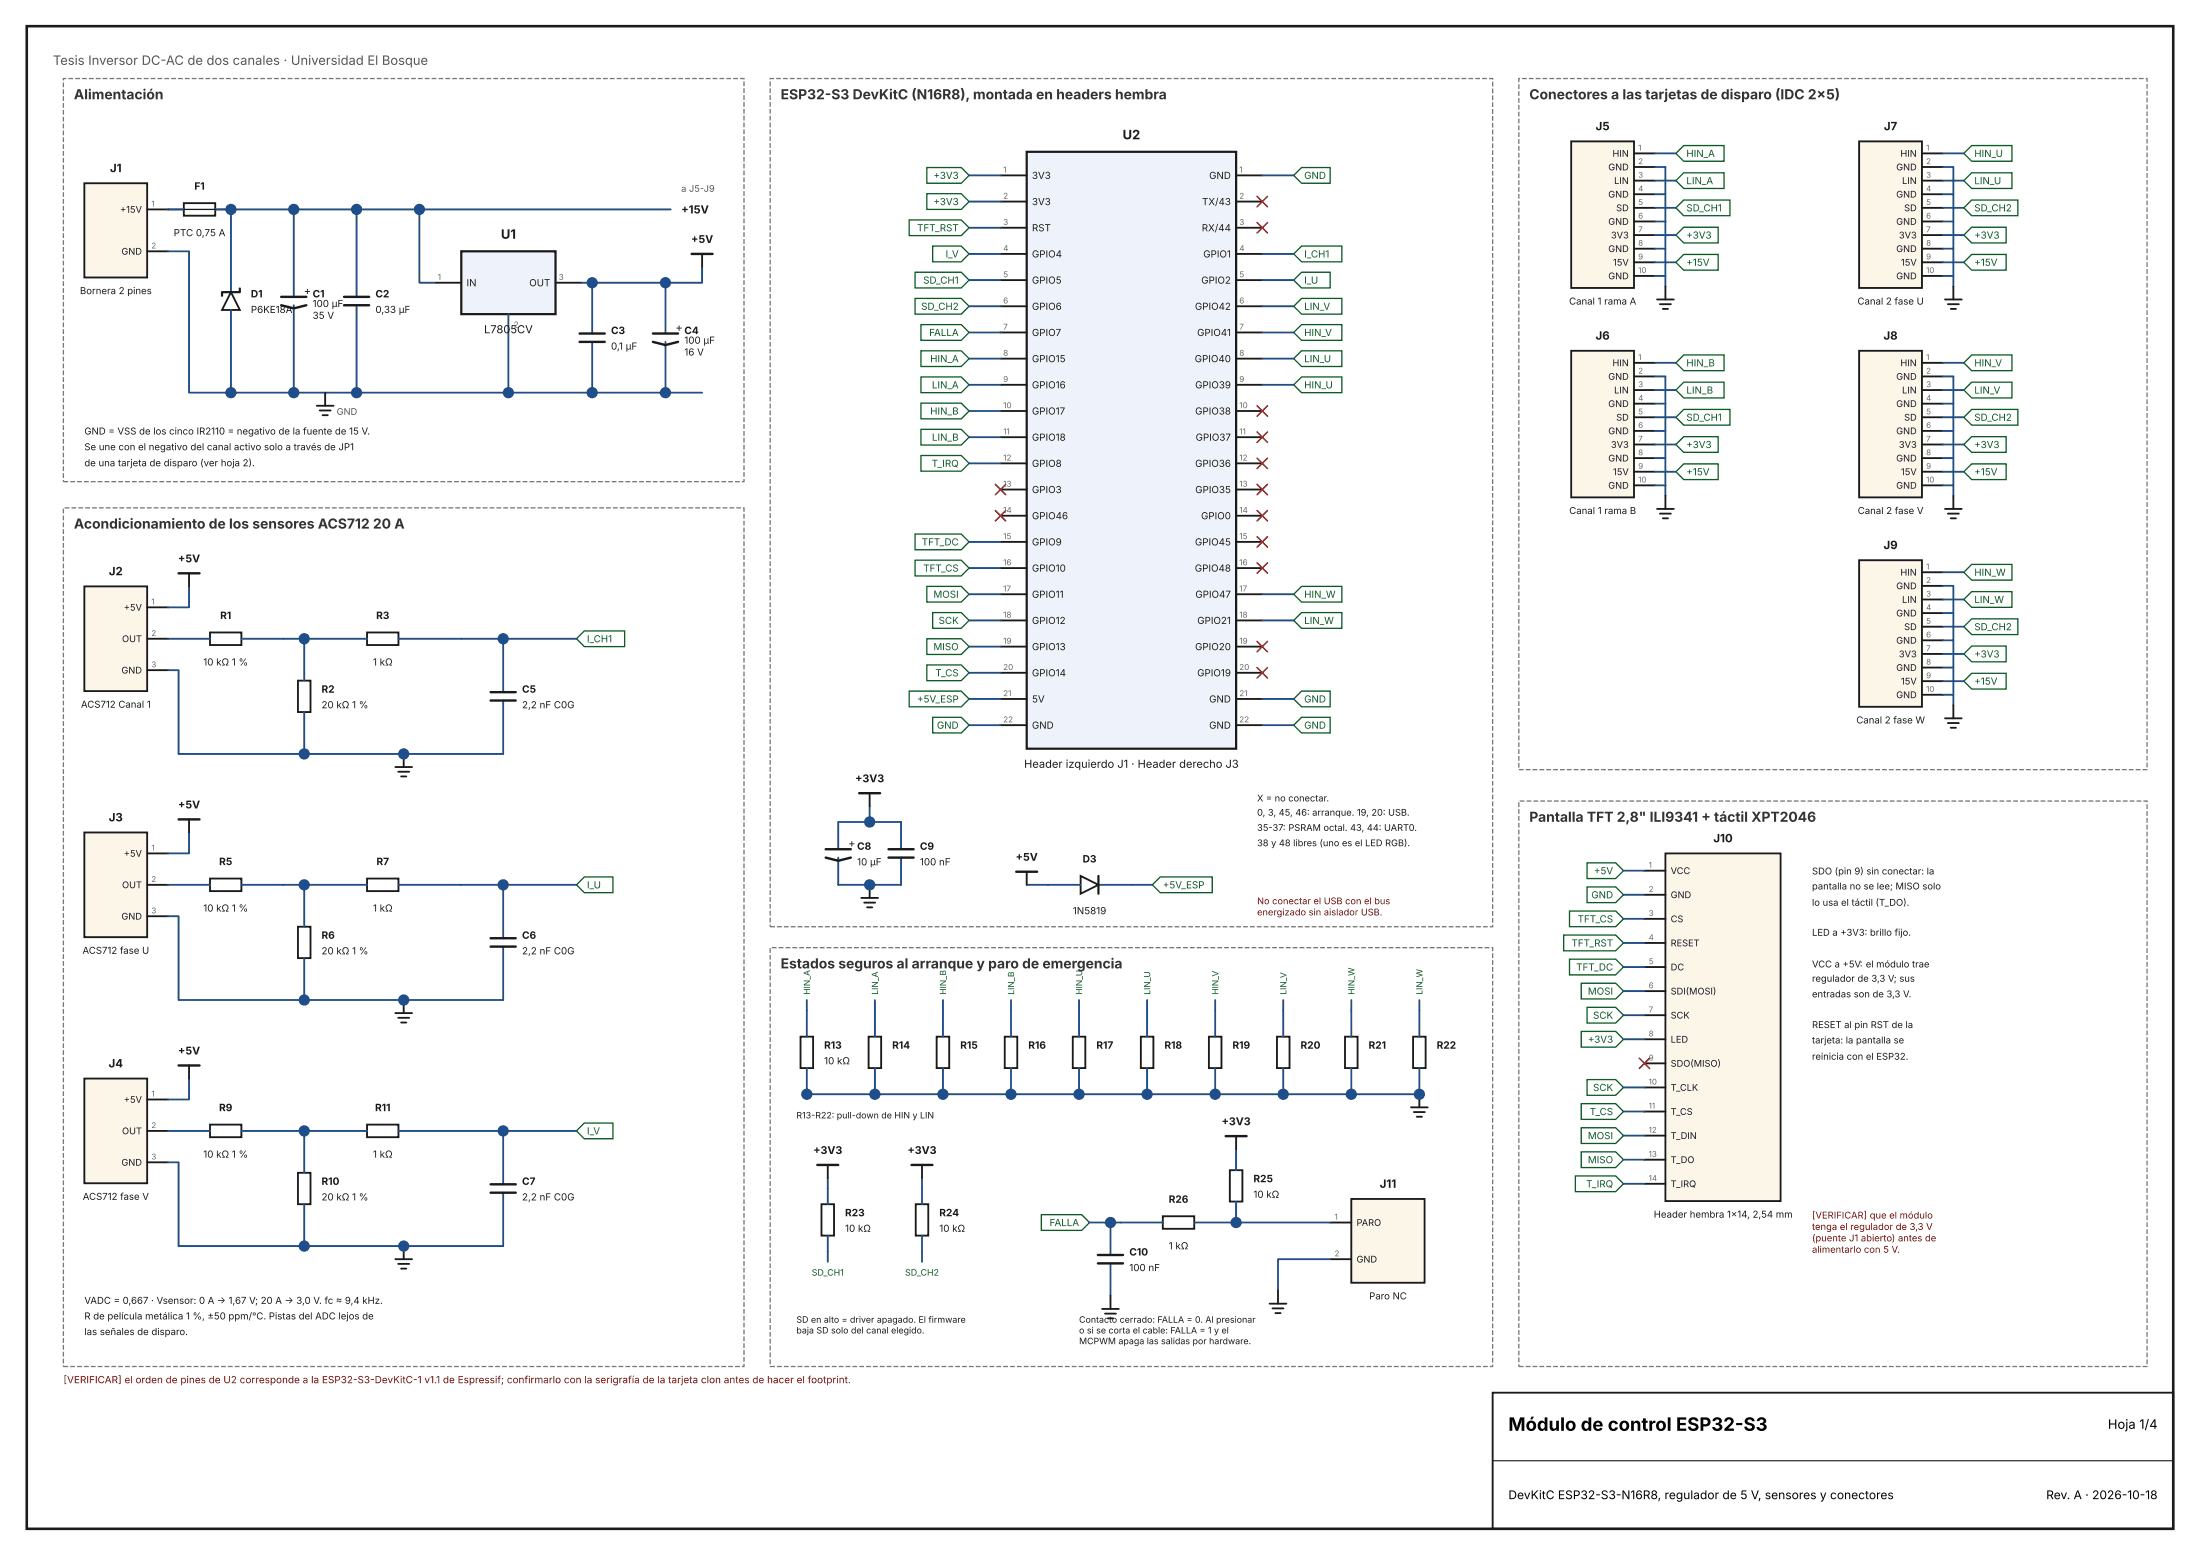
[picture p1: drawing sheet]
<svg xmlns="http://www.w3.org/2000/svg" width="420mm" height="297mm" viewBox="0 0 420 297" stroke-linecap="round" stroke-linejoin="round" font-family="sans-serif">
<path d="M5.1 5h409.9v286.9h-409.9z" fill="none" stroke="#1a1a1a" stroke-width=".49"/>
<path d="M285 265.9h130v26h-130z" fill="none" stroke="#1a1a1a" stroke-width=".35"/>
<path d="M12.1 15h130v77h-130z" fill="none" stroke="#777" stroke-width=".25" stroke-dasharray=".9 .4" stroke-linecap="butt"/>
<path d="M16.1 35h12v18h-12z" fill="#fbf6e8" stroke="#1a1a1a" stroke-width=".35"/>
<path d="M35.1 38.8h6v2.4h-6zM44.1 55.8l1.7 3.4h-3.4z" fill="none" stroke="#1a1a1a" stroke-width=".35"/>
<path d="M88.1 48h18v12h-18z" fill="#eef3fb" stroke="#1a1a1a" stroke-width=".42"/>
<path d="M12.1 97h130v163.9h-130z" fill="none" stroke="#777" stroke-width=".25" stroke-dasharray=".9 .4" stroke-linecap="butt"/>
<path d="M16.1 112h12v20h-12z" fill="#fbf6e8" stroke="#1a1a1a" stroke-width=".35"/>
<path d="M40.1 120.8h6v2.4h-6zM56.9 130h2.4v6h-2.4zM70.1 120.8h6v2.4h-6z" fill="none" stroke="#1a1a1a" stroke-width=".35"/>
<path d="M110.1 122l1.5-1.5h7.7v3h-7.7z" fill="none" stroke="#0b5d1e" stroke-width=".25"/>
<path d="M16.1 159h12v20h-12z" fill="#fbf6e8" stroke="#1a1a1a" stroke-width=".35"/>
<path d="M40.1 167.8h6v2.4h-6zM56.9 177h2.4v6h-2.4zM70.1 167.8h6v2.4h-6z" fill="none" stroke="#1a1a1a" stroke-width=".35"/>
<path d="M110.1 169l1.5-1.5h5.4v3h-5.4z" fill="none" stroke="#0b5d1e" stroke-width=".25"/>
<path d="M16.1 205.9h12v20h-12z" fill="#fbf6e8" stroke="#1a1a1a" stroke-width=".35"/>
<path d="M40.1 214.7h6v2.4h-6zM70.1 214.7h6v2.4h-6zM56.9 223.9h2.4v6h-2.4z" fill="none" stroke="#1a1a1a" stroke-width=".35"/>
<path d="M110.1 215.9l1.5-1.5h5.4v3h-5.4z" fill="none" stroke="#0b5d1e" stroke-width=".25"/>
<path d="M147.1 15h137.9v162h-137.9z" fill="none" stroke="#777" stroke-width=".25" stroke-dasharray=".9 .4" stroke-linecap="butt"/>
<path d="M196.1 29h40v114h-40z" fill="#eef3fb" stroke="#1a1a1a" stroke-width=".42"/>
<g fill="none" stroke="#0b5d1e" stroke-width=".25">
<path d="M177 32h6.6l1.5 1.5-1.5 1.5h-6.6zM177 37h6.6l1.5 1.5-1.5 1.5h-6.6zM247 33.5l1.5-1.5h5.5v3h-5.5zM173.6 42h10l1.5 1.5-1.5 1.5h-10zM174.7 52h8.9l1.5 1.5-1.5 1.5h-8.9zM174.7 57h8.9l1.5 1.5-1.5 1.5h-8.9zM178.1 47h5.5l1.5 1.5-1.5 1.5h-5.5zM247 48.5l1.5-1.5h7.7v3h-7.7zM247 53.5l1.5-1.5h5.5v3h-5.5zM247 58.5l1.5-1.5h7.7v3h-7.7zM175.9 62h7.7l1.5 1.5-1.5 1.5h-7.7zM175.9 67h7.7l1.5 1.5-1.5 1.5h-7.7z"/>
<path d="M175.9 72h7.7l1.5 1.5-1.5 1.5h-7.7zM175.9 77h7.7l1.5 1.5-1.5 1.5h-7.7zM247 63.5l1.5-1.5h7.7v3h-7.7zM247 68.5l1.5-1.5h7.7v3h-7.7zM247 73.5l1.5-1.5h7.7v3h-7.7zM175.9 82h7.7l1.5 1.5-1.5 1.5h-7.7zM175.9 87h7.7l1.5 1.5-1.5 1.5h-7.7zM174.7 102h8.9l1.5 1.5-1.5 1.5h-8.9zM174.7 107h8.9l1.5 1.5-1.5 1.5h-8.9zM177 112h6.6l1.5 1.5-1.5 1.5h-6.6zM178.1 117h5.5l1.5 1.5-1.5 1.5h-5.5zM247 113.5l1.5-1.5h7.7v3h-7.7z"/>
<path d="M247 118.5l1.5-1.5h7.7v3h-7.7zM173.6 132h10l1.5 1.5-1.5 1.5h-10zM177 122h6.6l1.5 1.5-1.5 1.5h-6.6zM177 127h6.6l1.5 1.5-1.5 1.5h-6.6zM178.1 137h5.5l1.5 1.5-1.5 1.5h-5.5zM247 133.5l1.5-1.5h5.5v3h-5.5zM247 138.5l1.5-1.5h5.5v3h-5.5zM221.6 167.5h9.9v3h-9.9l-1.5-1.5z"/>
</g>
<g fill="none" stroke="#1a1a1a" stroke-width=".35">
<path d="M206.4 167.3l3.4 1.7-3.4 1.7zM152.9 198h2.4v5.9h-2.4zM165.9 198h2.4v5.9h-2.4zM178.9 198h2.4v5.9h-2.4zM191.9 198h2.4v5.9h-2.4zM204.9 198h2.4v5.9h-2.4zM217.9 198h2.4v5.9h-2.4zM230.9 198h2.4v5.9h-2.4zM243.8 198h2.4v5.9h-2.4zM256.8 198h2.4v5.9h-2.4zM269.8 198h2.4v5.9h-2.4zM156.9 229.9h2.4v6h-2.4z"/>
<path d="M174.9 229.9h2.4v6h-2.4z"/>
</g>
<path d="M147.1 181h137.9v79.9h-137.9z" fill="none" stroke="#777" stroke-width=".25" stroke-dasharray=".9 .4" stroke-linecap="butt"/>
<path d="M258 228.9h14v16h-14z" fill="#fbf6e8" stroke="#1a1a1a" stroke-width=".35"/>
<path d="M222.1 232.2h6v2.4h-6zM234.9 223.4h2.4v6h-2.4z" fill="none" stroke="#1a1a1a" stroke-width=".35"/>
<path d="M198.9 231.9h7.7l1.5 1.5-1.5 1.5h-7.7z" fill="none" stroke="#0b5d1e" stroke-width=".25"/>
<path d="M290 15h120v132h-120z" fill="none" stroke="#777" stroke-width=".25" stroke-dasharray=".9 .4" stroke-linecap="butt"/>
<path d="M300 27h12v28h-12z" fill="#fbf6e8" stroke="#1a1a1a" stroke-width=".35"/>
<path d="M320 29.3l1.5-1.5h7.7v3h-7.7zM320 34.5l1.5-1.5h7.7v3h-7.7zM321.5 38.2h8.8v3h-8.8l-1.5-1.5zM321.5 43.4h6.6v3h-6.6l-1.5-1.5zM321.5 48.6h6.6v3h-6.6l-1.5-1.5z" fill="none" stroke="#0b5d1e" stroke-width=".25"/>
<path d="M300 67h12v28h-12z" fill="#fbf6e8" stroke="#1a1a1a" stroke-width=".35"/>
<path d="M320 69.3l1.5-1.5h7.7v3h-7.7zM320 74.5l1.5-1.5h7.7v3h-7.7zM321.5 78.2h8.8v3h-8.8l-1.5-1.5zM321.5 83.4h6.6v3h-6.6l-1.5-1.5zM321.5 88.6h6.6v3h-6.6l-1.5-1.5z" fill="none" stroke="#0b5d1e" stroke-width=".25"/>
<path d="M355 27h12v28h-12z" fill="#fbf6e8" stroke="#1a1a1a" stroke-width=".35"/>
<path d="M375 34.5l1.5-1.5h7.7v3h-7.7zM376.5 27.8h7.7v3h-7.7l-1.5-1.5zM376.5 38.2h8.8v3h-8.8l-1.5-1.5zM376.5 43.4h6.6v3h-6.6l-1.5-1.5zM376.5 48.6h6.6v3h-6.6l-1.5-1.5z" fill="none" stroke="#0b5d1e" stroke-width=".25"/>
<path d="M355 67h12v28h-12z" fill="#fbf6e8" stroke="#1a1a1a" stroke-width=".35"/>
<path d="M375 69.3l1.5-1.5h7.7v3h-7.7zM376.5 73h7.7v3h-7.7l-1.5-1.5zM376.5 78.2h8.8v3h-8.8l-1.5-1.5zM376.5 83.4h6.6v3h-6.6l-1.5-1.5zM376.5 88.6h6.6v3h-6.6l-1.5-1.5z" fill="none" stroke="#0b5d1e" stroke-width=".25"/>
<path d="M355 107h12v28h-12z" fill="#fbf6e8" stroke="#1a1a1a" stroke-width=".35"/>
<path d="M376.5 107.8h7.7v3h-7.7l-1.5-1.5zM376.5 113h7.7v3h-7.7l-1.5-1.5zM376.5 118.2h8.8v3h-8.8l-1.5-1.5zM376.5 123.4h6.6v3h-6.6l-1.5-1.5zM376.5 128.6h6.6v3h-6.6l-1.5-1.5z" fill="none" stroke="#0b5d1e" stroke-width=".25"/>
<path d="M290 153h120v107.9h-120z" fill="none" stroke="#777" stroke-width=".25" stroke-dasharray=".9 .4" stroke-linecap="butt"/>
<path d="M318 163h22v66.3h-22z" fill="#fbf6e8" stroke="#1a1a1a" stroke-width=".35"/>
<g fill="none" stroke="#0b5d1e" stroke-width=".25">
<path d="M298.6 178.6h9.9l1.5 1.5-1.5 1.5h-9.9zM299.7 174h8.8l1.5 1.5-1.5 1.5h-8.8zM303.1 164.8h5.4l1.5 1.5-1.5 1.5h-5.4zM303.1 169.4h5.4l1.5 1.5-1.5 1.5h-5.4zM299.7 183.2h8.8l1.5 1.5-1.5 1.5h-8.8zM302 187.8h6.5l1.5 1.5-1.5 1.5h-6.5zM302 197h6.5l1.5 1.5-1.5 1.5h-6.5zM303.1 192.4h5.4l1.5 1.5-1.5 1.5h-5.4zM302 210.7h6.5l1.5 1.5-1.5 1.5h-6.5zM302 215.3h6.5l1.5 1.5-1.5 1.5h-6.5zM302 219.9h6.5l1.5 1.5-1.5 1.5h-6.5zM303.1 206.1h5.4l1.5 1.5-1.5 1.5h-5.4z"/>
<path d="M300.8 224.5h7.7l1.5 1.5-1.5 1.5h-7.7z"/>
</g>
<path d="M285 278.9h130" fill="none" stroke="#1a1a1a" stroke-width=".21"/>
<g fill="none" stroke="#1a1a1a" stroke-width=".35">
<path d="M28.1 40h4M191.1 33.5h5M191.1 38.5h5M236.1 33.5h5M236.1 38.5h5M312 29.3h4M312 31.9h4M312 34.5h4M312 37.1h4M312 39.7h4M367 29.3h4M367 31.9h4"/>
<path d="M367 34.5h4M367 37.1h4M367 39.7h4M28.1 48h4M83.1 54h5M106.1 54h5M134.1 48.5v2.5M191.1 43.5h5M191.1 48.5h5M191.1 53.5h5M191.1 58.5h5M236.1 43.5h5"/>
<path d="M236.1 48.5h5M236.1 53.5h5M236.1 58.5h5M312 42.3h4M312 44.9h4M312 47.5h4M312 50.1h4M312 52.7h4M316.4 57.2h3.2M317 58.1h2.1M317.5 59h1M318 54.7v2.5"/>
<path d="M367 42.3h4M367 44.9h4M367 47.5h4M367 50.1h4M367 52.7h4M371.4 57.2h3.2M372 58.1h2.1M372.5 59h1M373 54.7v2.5M60.5 77.5h3.2M61 78.4h2.1M61.6 79.3h1"/>
<path d="M62.1 75v2.5M191.1 63.5h5M191.1 68.5h5M191.1 73.5h5M191.1 78.5h5M236.1 63.5h5M236.1 68.5h5M236.1 73.5h5M236.1 78.5h5M312 69.3h4M312 71.9h4M312 74.5h4"/>
<path d="M312 77.1h4M312 79.7h4M367 69.3h4M367 71.9h4M367 74.5h4M367 77.1h4M367 79.7h4M191.1 83.5h5M191.1 88.5h5M191.1 93.5h5M191.1 98.5h5M236.1 83.5h5"/>
<path d="M236.1 88.5h5M236.1 93.5h5M236.1 98.5h5M312 82.3h4M312 84.9h4M312 87.5h4M312 90.1h4M312 92.7h4M316.4 97.2h3.2M317 98.1h2.1M317.5 99h1M318 94.7v2.5"/>
<path d="M367 82.3h4M367 84.9h4M367 87.5h4M367 90.1h4M367 92.7h4M371.4 97.2h3.2M372 98.1h2.1M372.5 99h1M373 94.7v2.5M28.1 116h4M36.1 109.5v2.5M191.1 103.5h5"/>
<path d="M191.1 108.5h5M191.1 113.5h5M191.1 118.5h5M236.1 103.5h5M236.1 108.5h5M236.1 113.5h5M236.1 118.5h5M367 109.3h4M367 111.9h4M367 114.5h4M367 117.1h4M367 119.7h4"/>
<path d="M28.1 122h4M28.1 128h4M191.1 123.5h5M191.1 128.5h5M191.1 133.5h5M191.1 138.5h5M236.1 123.5h5M236.1 128.5h5M236.1 133.5h5M236.1 138.5h5M367 122.3h4M367 124.9h4"/>
<path d="M367 127.5h4M367 130.1h4M367 132.7h4M371.4 137.2h3.2M372 138.1h2.1M372.5 139h1M373 134.7v2.5M36.1 156.5v2.5M75.5 146.5h3.2M76 147.4h2.1M76.6 148.3h1M77.1 144v2.5"/>
<path d="M166.1 151.5v2.5M28.1 163h4M28.1 169h4M28.1 175h4M164.5 171.5h3.2M165 172.4h2.1M165.6 173.3h1M166.1 169v2.5M196.1 166.5v2.5M314 166.3h4M314 170.9h4M314 175.5h4"/>
<path d="M75.5 193.5h3.2M76 194.4h2.1M76.6 195.3h1M77.1 191v2.5M314 180.1h4M314 184.7h4M314 189.3h4M314 193.9h4M314 198.5h4M28.1 209.9h4M28.1 215.9h4M36.1 203.4v2.5"/>
<path d="M236.1 216.9v2.5M269.4 211.4h3.2M270 212.3h2.1M270.5 213.2h1M271 208.9v2.5M314 203h4M314 207.6h4M314 212.2h4M314 216.8h4M28.1 221.9h4M77.1 237.9v2.5M158.1 222.4v2.5"/>
<path d="M176.1 222.4v2.5M254 233.4h4M314 221.4h4M314 226h4M75.5 240.4h3.2M76 241.3h2.1M76.6 242.2h1M210.5 249.9h3.2M211 250.8h2.1M211.6 251.7h1M212.1 247.4v2.5M242.4 248.9h3.2"/>
<path d="M243 249.8h2.1M243.5 250.7h1M244 246.4v2.5M254 240.4h4"/>
</g>
<g fill="none" stroke="#1f4e8c" stroke-width=".35">
<path d="M32.1 40h3M41.1 40h87M44.1 40v15.8M56.1 40v16.7M68.1 40v16.7M80.1 40v14h3M185.1 33.5h6M185.1 38.5h6M241.1 33.5h5.9M316 29.3h4M316 31.9h2v22.8M316 34.5h4"/>
<path d="M316 37.1h2M316 39.7h4M371 29.3h4M371 31.9h2v22.8M371 34.5h4M371 37.1h2M371 39.7h4M32.1 48h4v27h98M44.1 59.2v15.8M56.1 58.3v16.7M68.1 58.3v16.7M97.1 60v15"/>
<path d="M113.1 54v9.7M127.1 54v9.7M134.1 51v3h-23M185.1 43.5h6M185.1 48.5h6M185.1 53.5h6M185.1 58.5h6M241.1 48.5h5.9M241.1 53.5h5.9M241.1 58.5h5.9M316 42.3h2M316 44.9h4"/>
<path d="M316 47.5h2M316 50.1h4M316 52.7h2M371 42.3h2M371 44.9h4M371 47.5h2M371 50.1h4M371 52.7h2M113.1 65.3v9.7M127.1 65.3v9.7M185.1 63.5h6M185.1 68.5h6"/>
<path d="M185.1 73.5h6M185.1 78.5h6M241.1 63.5h5.9M241.1 68.5h5.9M241.1 73.5h5.9M316 71.9h2v22.8M316 69.3h4M316 74.5h4M316 77.1h2M316 79.7h4M371 69.3h4M371 71.9h2v22.8"/>
<path d="M371 74.5h4M371 77.1h2M371 79.7h4M185.1 83.5h6M185.1 88.5h6M316 82.3h2M316 84.9h4M316 87.5h2M316 90.1h4M316 92.7h2M371 82.3h2M371 84.9h4"/>
<path d="M371 87.5h2M371 90.1h4M371 92.7h2M36.1 112v4h-4M185.1 103.5h6M185.1 108.5h6M185.1 113.5h6M185.1 118.5h6M241.1 113.5h5.9M241.1 118.5h5.9M371 111.9h2v22.8M371 109.3h4"/>
<path d="M371 114.5h4M371 117.1h2M371 119.7h4M32.1 128h2v16h24M32.1 122h8M46.1 122h24M58.1 122v8M58.1 136v8M76.1 122h34M96.1 122v10.2M96.1 133.8v10.2h-38M185.1 123.5h6"/>
<path d="M185.1 128.5h6M185.1 133.5h6M185.1 138.5h6M241.1 133.5h5.9M241.1 138.5h5.9M371 122.3h2M371 124.9h4M371 127.5h2M371 130.1h4M371 132.7h2M36.1 159v4h-4M166.1 154v3"/>
<path d="M32.1 175h2v16h24M32.1 169h8M46.1 169h24M58.1 169v8M76.1 169h34M96.1 169v10.2M160.1 163.8v5.2h12v-5.2M160.1 162.2v-5.2h12v5.2M196.1 169h10.3M209.8 169h10.3M310 166.3h4M310 170.9h4"/>
<path d="M310 175.5h4M58.1 183v8M96.1 180.8v10.2h-38M154.1 191v7M167.1 191v7M180.1 191v7M193.1 191v7M206.1 191v7M219.1 191v7M232.1 191v7M245 191v7M258 191v7"/>
<path d="M271 191v7M310 180.1h4M310 184.7h4M310 189.3h4M310 193.9h4M310 198.5h4M32.1 215.9h8M36.1 205.9v4h-4M46.1 215.9h24M58.1 215.9v8M76.1 215.9h34M96.1 215.9v10.2"/>
<path d="M154.1 203.9v5h116.9v-5M167.1 203.9v5M180.1 203.9v5M193.1 203.9v5M206.1 203.9v5M219.1 203.9v5M232.1 203.9v5M236.1 219.4v4M245 203.9v5M258 203.9v5M310 207.6h4M310 212.2h4"/>
<path d="M310 216.8h4M32.1 221.9h2v16h24M58.1 229.9v8M96.1 227.7v10.2h-38M158.1 224.9v5M158.1 235.9v5M176.1 224.9v5M176.1 235.9v5M208.1 233.4h14M212.1 233.4v6.2M228.1 233.4h25.9M236.1 229.4v4"/>
<path d="M310 221.4h4M310 226h4M212.1 241.2v6.2M254 240.4h-10v6"/>
</g>
<path d="M35.1 40h6" fill="none" stroke="#1a1a1a" stroke-width=".25"/>
<path d="M45.8 55.1v.7h-3.4v.7M209.8 167.3v3.4" fill="none" stroke="#1a1a1a" stroke-width=".42"/>
<g fill="none" stroke="#1a1a1a" stroke-width=".46">
<path d="M53.7 58.3l2.4 .6 2.4-.6M53.7 56.7h4.8M65.7 56.7h4.8M65.7 58.3h4.8M132.1 48.5h4M110.7 63.7h4.8M110.7 65.3h4.8M124.7 65.3l2.4 .6 2.4-.6M124.7 63.7h4.8M34.1 109.5h4M93.7 132.2h4.8M93.7 133.8h4.8"/>
<path d="M34.1 156.5h4M164.1 151.5h4M93.7 179.2h4.8M157.7 163.8l2.4 .6 2.4-.6M157.7 162.2h4.8M169.7 162.2h4.8M169.7 163.8h4.8M194.1 166.5h4M93.7 180.8h4.8M34.1 203.4h4M234.1 216.9h4M93.7 226.1h4.8"/>
<path d="M93.7 227.7h4.8M156.1 222.4h4M174.1 222.4h4M209.7 239.6h4.8M209.7 241.2h4.8"/>
</g>
<g fill="none" stroke="#c00000" stroke-width=".28">
<path d="M240.1 37.5l2 2M242.1 37.5l-2 2M240.1 42.5l2 2M242.1 42.5l-2 2M240.1 77.5l2 2M242.1 77.5l-2 2M190.1 92.5l2 2M190.1 97.5l2 2M192.1 92.5l-2 2M192.1 97.5l-2 2M240.1 82.5l2 2M240.1 87.5l2 2"/>
<path d="M240.1 92.5l2 2M240.1 97.5l2 2M242.1 82.5l-2 2M242.1 87.5l-2 2M242.1 92.5l-2 2M242.1 97.5l-2 2M240.1 102.5l2 2M240.1 107.5l2 2M242.1 102.5l-2 2M242.1 107.5l-2 2M240.1 122.5l2 2M240.1 127.5l2 2"/>
<path d="M242.1 122.5l-2 2M242.1 127.5l-2 2M313 202l2 2M315 202l-2 2"/>
</g>
<g fill="#1f4e8c" stroke="#1f4e8c" stroke-width=".35">
<circle cx="44.1" cy="40" r=".9"/>
<circle cx="44.1" cy="75" r=".9"/>
<circle cx="56.1" cy="40" r=".9"/>
<circle cx="56.1" cy="75" r=".9"/>
<circle cx="68.1" cy="40" r=".9"/>
<circle cx="68.1" cy="75" r=".9"/>
<circle cx="80.1" cy="40" r=".9"/>
<circle cx="97.1" cy="75" r=".9"/>
<circle cx="113.1" cy="54" r=".9"/>
<circle cx="113.1" cy="75" r=".9"/>
<circle cx="127.1" cy="54" r=".9"/>
<circle cx="127.1" cy="75" r=".9"/>
<circle cx="58.1" cy="122" r=".9"/>
<circle cx="96.1" cy="122" r=".9"/>
<circle cx="58.1" cy="144" r=".9"/>
<circle cx="77.1" cy="144" r=".9"/>
<circle cx="58.1" cy="169" r=".9"/>
<circle cx="96.1" cy="169" r=".9"/>
<circle cx="58.1" cy="191" r=".9"/>
<circle cx="77.1" cy="191" r=".9"/>
<circle cx="58.1" cy="215.9" r=".9"/>
<circle cx="96.1" cy="215.9" r=".9"/>
<circle cx="58.1" cy="237.9" r=".9"/>
<circle cx="77.1" cy="237.9" r=".9"/>
<circle cx="166.1" cy="157" r=".9"/>
<circle cx="166.1" cy="169" r=".9"/>
<circle cx="154.1" cy="208.9" r=".9"/>
<circle cx="167.1" cy="208.9" r=".9"/>
<circle cx="180.1" cy="208.9" r=".9"/>
<circle cx="193.1" cy="208.9" r=".9"/>
<circle cx="206.1" cy="208.9" r=".9"/>
<circle cx="219.1" cy="208.9" r=".9"/>
<circle cx="232.1" cy="208.9" r=".9"/>
<circle cx="245" cy="208.9" r=".9"/>
<circle cx="258" cy="208.9" r=".9"/>
<circle cx="271" cy="208.9" r=".9"/>
<circle cx="236.1" cy="233.4" r=".9"/>
<circle cx="212.1" cy="233.4" r=".9"/>
</g>
<text font-size="3.5" x="288" y="273.2">Módulo de control ESP32-S3</text>
<g font-size="2.6" fill="#333">
<text x="14.1" y="19">Alimentación</text>
<text x="149.1" y="19">ESP32-S3 DevKitC (N16R8), montada en headers hembra</text>
<text x="292" y="19">Conectores a las tarjetas de disparo (IDC 2×5)</text>
<text x="14.1" y="100.9">Acondicionamiento de los sensores ACS712 20 A</text>
<text x="292" y="156.9">Pantalla TFT 2,8&quot; ILI9341 + táctil XPT2046</text>
<text x="149.1" y="184.9">Estados seguros al arranque y paro de emergencia</text>
</g>
<text font-size="2.5" fill="#555" x="10.1" y="12.4">Tesis Inversor DC-AC de dos canales · Universidad El Bosque</text>
<g font-size="2.5" fill="#1a1a1a">
<text x="214.4" y="26.6">U2</text>
<text x="95.7" y="45.6">U1</text>
</g>
<text font-size="2.5" x="402.5" y="272.8">Hoja 1/4</text>
<g font-size="2.3">
<text x="288" y="286.3">DevKitC ESP32-S3-N16R8, regulador de 5 V, sensores y conectores</text>
<text x="390.7" y="286.3">Rev. A · 2026-10-18</text>
</g>
<g font-size="2.2" fill="#1a1a1a">
<text x="304.7" y="24.9">J5</text>
<text x="359.7" y="24.9">J7</text>
<text x="21" y="32.9">J1</text>
<text x="304.7" y="64.9">J6</text>
<text x="359.7" y="64.9">J8</text>
<text x="359.7" y="104.8">J9</text>
<text x="20.8" y="109.8">J2</text>
<text x="20.8" y="156.8">J3</text>
<text x="327.2" y="160.8">J10</text>
<text x="20.7" y="203.8">J4</text>
<text x="263.5" y="226.8">J11</text>
</g>
<g font-size="2.1" fill="#1a1a1a">
<text x="130.1" y="40.8">+15V</text>
<text x="58" y="56.3">+</text>
<text x="92.4" y="63.6">L7805CV</text>
<text x="129" y="63.3">+</text>
<text x="195.6" y="146.6">Header izquierdo J1 · Header derecho J3</text>
<text x="162" y="161.7">+</text>
</g>
<g font-size="2" fill="#1a1a1a">
<text x="132" y="46.4">+5V</text>
<text x="34" y="107.4">+5V</text>
<text x="163.3" y="149.4">+3V3</text>
<text x="34" y="154.4">+5V</text>
<text x="194" y="164.4">+5V</text>
<text x="34" y="201.4">+5V</text>
<text x="233.3" y="214.9">+3V3</text>
<text x="155.3" y="220.4">+3V3</text>
<text x="173.3" y="220.4">+3V3</text>
</g>
<g font-size="1.9" fill="#0b5d1e">
<text x="322" y="30">HIN_A</text>
<text x="377" y="30">HIN_U</text>
<text x="178.3" y="34.2">+3V3</text>
<text x="249" y="34.2">GND</text>
<text x="322" y="35.2">LIN_A</text>
<text x="377" y="35.2">LIN_U</text>
<text x="178.3" y="39.2">+3V3</text>
<text x="322" y="40.4">SD_CH1</text>
<text x="377" y="40.4">SD_CH2</text>
<text x="175.1" y="44.2">TFT_RST</text>
<text x="322" y="45.6">+3V3</text>
<text x="377" y="45.6">+3V3</text>
<text x="180.6" y="49.2">I_V</text>
<text x="249" y="49.2">I_CH1</text>
<text x="322" y="50.8">+15V</text>
<text x="377" y="50.8">+15V</text>
<text x="175.9" y="59.2">SD_CH2</text>
<text x="176.3" y="54.2">SD_CH1</text>
<text x="249" y="54.2">I_U</text>
<text x="249" y="59.2">LIN_V</text>
<text x="177.4" y="64.2">FALLA</text>
<text x="249" y="64.2">HIN_V</text>
<text x="177.6" y="69.2">HIN_A</text>
<text x="249" y="69.2">LIN_U</text>
<text x="322" y="70">HIN_B</text>
<text x="377" y="70">HIN_V</text>
<text x="178" y="74.2">LIN_A</text>
<text x="249" y="74.2">HIN_U</text>
<text x="322" y="75.2">LIN_B</text>
<text x="377" y="75.2">LIN_V</text>
<text x="177.6" y="79.2">HIN_B</text>
<text x="322" y="80.4">SD_CH1</text>
<text x="377" y="80.4">SD_CH2</text>
<text x="177.9" y="89.2">T_IRQ</text>
<text x="178" y="84.2">LIN_B</text>
<text x="322" y="85.6">+3V3</text>
<text x="377" y="85.6">+3V3</text>
<text x="322" y="90.8">+15V</text>
<text x="377" y="90.8">+15V</text>
<text x="176" y="104.2">TFT_DC</text>
<text x="176.3" y="109.2">TFT_CS</text>
<text x="377" y="110">HIN_W</text>
<text x="178.2" y="114.2">MOSI</text>
<text x="179.2" y="119.2">SCK</text>
<text x="249" y="114.2">HIN_W</text>
<text x="249" y="119.2">LIN_W</text>
<text x="377" y="115.2">LIN_W</text>
<text x="112.1" y="122.6">I_CH1</text>
<text x="178.2" y="124.1">MISO</text>
<text x="377" y="120.4">SD_CH2</text>
<text x="377" y="125.5">+3V3</text>
<text x="178.6" y="129.1">T_CS</text>
<text x="377" y="130.7">+15V</text>
<text x="175.1" y="134.1">+5V_ESP</text>
<text x="249" y="134.1">GND</text>
<text x="178.9" y="139.1">GND</text>
<text x="249" y="139.1">GND</text>
<text x="304.4" y="166.9">+5V</text>
<text x="112.1" y="169.6">I_U</text>
<text x="222.1" y="169.6">+5V_ESP</text>
<text x="303.9" y="171.5">GND</text>
<text x="301.3" y="176.1">TFT_CS</text>
<text x="300.1" y="180.7">TFT_RST</text>
<text x="301" y="185.3">TFT_DC</text>
<text x="303.2" y="189.9">MOSI</text>
<text x="304.2" y="194.5">SCK</text>
<text x="303.2" y="199.1">+3V3</text>
<text x="304.2" y="208.3">SCK</text>
<text x="303.6" y="212.9">T_CS</text>
<text x="112.1" y="216.6">I_V</text>
<text x="303.2" y="217.5">MOSI</text>
<text x="302.9" y="226.7">T_IRQ</text>
<text x="303.2" y="222.1">MISO</text>
<text x="200.4" y="234.1">FALLA</text>
</g>
<g font-size="1.9" fill="#1a1a1a">
<text x="197.1" y="34.2">3V3</text>
<text x="230.9" y="34.2">GND</text>
<text x="37.1" y="36.2">F1</text>
<text x="197.1" y="39.2">3V3</text>
<text x="229.5" y="39.2">TX/43</text>
<text x="33.2" y="45.1">PTC 0,75 A</text>
<text x="197.1" y="44.2">RST</text>
<text x="229.5" y="44.2">RX/44</text>
<text x="197.1" y="49.2">GPIO4</text>
<text x="229.8" y="49.2">GPIO1</text>
<text x="47.9" y="56.8">D1</text>
<text x="47.9" y="59.8">P6KE18A</text>
<text x="59.7" y="56.8">C1</text>
<text x="59.7" y="58.6">100 µF</text>
<text x="71.7" y="56.8">C2</text>
<text x="71.7" y="59.8">0,33 µF</text>
<text x="89.1" y="54.7">IN</text>
<text x="101.1" y="54.7">OUT</text>
<text x="197.1" y="54.2">GPIO5</text>
<text x="197.1" y="59.2">GPIO6</text>
<text x="228.2" y="59.2">GPIO42</text>
<text x="229.4" y="54.2">GPIO2</text>
<text x="59.7" y="60.9">35 V</text>
<text x="116.7" y="63.8">C3</text>
<text x="130.7" y="63.8">C4</text>
<text x="130.7" y="65.6">100 µF</text>
<text x="197.1" y="64.2">GPIO7</text>
<text x="228.6" y="64.2">GPIO41</text>
<text x="116.7" y="66.8">0,1 µF</text>
<text x="130.7" y="67.9">16 V</text>
<text x="197.1" y="69.2">GPIO15</text>
<text x="228.1" y="69.2">GPIO40</text>
<text x="197.1" y="74.2">GPIO16</text>
<text x="228.2" y="74.2">GPIO39</text>
<text x="197.1" y="79.2">GPIO17</text>
<text x="228.2" y="79.2">GPIO38</text>
<text x="197.1" y="84.2">GPIO18</text>
<text x="197.1" y="89.2">GPIO8</text>
<text x="228.2" y="89.2">GPIO36</text>
<text x="228.3" y="84.2">GPIO37</text>
<text x="197.1" y="94.2">GPIO3</text>
<text x="228.2" y="94.2">GPIO35</text>
<text x="197.1" y="99.2">GPIO46</text>
<text x="229.4" y="99.2">GPIO0</text>
<text x="197.1" y="104.2">GPIO9</text>
<text x="228.2" y="104.2">GPIO45</text>
<text x="197.1" y="109.2">GPIO10</text>
<text x="228.2" y="109.2">GPIO48</text>
<text x="42" y="118.2">R1</text>
<text x="71.8" y="118.2">R3</text>
<text x="197.1" y="114.2">GPIO11</text>
<text x="197.1" y="119.2">GPIO12</text>
<text x="228.3" y="114.2">GPIO47</text>
<text x="228.6" y="119.2">GPIO21</text>
<text x="197.1" y="124.1">GPIO13</text>
<text x="228.2" y="124.1">GPIO20</text>
<text x="38.8" y="127.1">10 kΩ 1 %</text>
<text x="71.2" y="127.1">1 kΩ</text>
<text x="197.1" y="129.1">GPIO14</text>
<text x="228.6" y="129.1">GPIO19</text>
<text x="61.4" y="132.3">R2</text>
<text x="61.4" y="135.2">20 kΩ 1 %</text>
<text x="99.7" y="132.3">C5</text>
<text x="99.7" y="135.2">2,2 nF C0G</text>
<text x="197.1" y="134.1">5V</text>
<text x="230.9" y="134.1">GND</text>
<text x="197.1" y="139.1">GND</text>
<text x="230.9" y="139.1">GND</text>
<text x="41.8" y="165.2">R5</text>
<text x="71.9" y="165.2">R7</text>
<text x="163.7" y="162.3">C8</text>
<text x="163.7" y="165.2">10 µF</text>
<text x="175.7" y="162.3">C9</text>
<text x="175.7" y="165.2">100 nF</text>
<text x="206.7" y="164.7">D3</text>
<text x="38.8" y="174.1">10 kΩ 1 %</text>
<text x="61.4" y="179.3">R6</text>
<text x="71.2" y="174.1">1 kΩ</text>
<text x="99.7" y="179.3">C6</text>
<text x="204.9" y="174.6">1N5819</text>
<text x="61.4" y="182.2">20 kΩ 1 %</text>
<text x="99.7" y="182.2">2,2 nF C0G</text>
<text x="157.4" y="200.3">R13</text>
<text x="157.4" y="203.2">10 kΩ</text>
<text x="170.4" y="200.3">R14</text>
<text x="183.4" y="200.3">R15</text>
<text x="196.4" y="200.3">R16</text>
<text x="209.4" y="200.3">R17</text>
<text x="222.4" y="200.3">R18</text>
<text x="235.4" y="200.3">R19</text>
<text x="248.3" y="200.3">R20</text>
<text x="261.3" y="200.3">R21</text>
<text x="274.3" y="200.3">R22</text>
<text x="41.8" y="212.2">R9</text>
<text x="71.6" y="212.2">R11</text>
<text x="38.8" y="221.1">10 kΩ 1 %</text>
<text x="71.2" y="221.1">1 kΩ</text>
<text x="61.4" y="226.2">R10</text>
<text x="99.7" y="226.2">C7</text>
<text x="239.4" y="225.7">R25</text>
<text x="61.4" y="229.2">20 kΩ 1 %</text>
<text x="99.7" y="229.2">2,2 nF C0G</text>
<text x="161.4" y="232.2">R23</text>
<text x="179.4" y="232.2">R24</text>
<text x="223.2" y="229.7">R26</text>
<text x="239.4" y="228.7">10 kΩ</text>
<text x="161.4" y="235.2">10 kΩ</text>
<text x="179.4" y="235.2">10 kΩ</text>
<text x="215.7" y="239.7">C10</text>
<text x="223.2" y="238.6">1 kΩ</text>
<text x="215.7" y="242.7">100 nF</text>
</g>
<text font-size="1.9" fill="#c00000" x="12.1" y="264.1">[VERIFICAR] el orden de pines de U2 corresponde a la ESP32-S3-DevKitC-1 v1.1 de Espressif; confirmarlo con la serigrafía de la tarjeta clon antes de hacer el footprint.</text>
<g font-size="1.8" fill="#1a1a1a">
<text x="307.9" y="29.9">HIN</text>
<text x="362.9" y="29.9">HIN</text>
<text x="307.1" y="32.5">GND</text>
<text x="308.2" y="35.1">LIN</text>
<text x="362.1" y="32.5">GND</text>
<text x="363.2" y="35.1">LIN</text>
<text x="22.9" y="40.6">+15V</text>
<text x="307.1" y="37.7">GND</text>
<text x="308.6" y="40.3">SD</text>
<text x="362.1" y="37.7">GND</text>
<text x="363.6" y="40.3">SD</text>
<text x="307.1" y="42.9">GND</text>
<text x="307.6" y="45.5">3V3</text>
<text x="362.1" y="42.9">GND</text>
<text x="362.6" y="45.5">3V3</text>
<text x="23.2" y="48.6">GND</text>
<text x="307.1" y="48.1">GND</text>
<text x="307.1" y="53.3">GND</text>
<text x="308" y="50.7">15V</text>
<text x="362.1" y="48.1">GND</text>
<text x="362.1" y="53.3">GND</text>
<text x="363" y="50.7">15V</text>
<text x="15.3" y="56.2">Bornera 2 pines</text>
<text x="299.6" y="58.2">Canal 1 rama A</text>
<text x="354.7" y="58.2">Canal 2 fase U</text>
<text x="307.9" y="69.9">HIN</text>
<text x="362.9" y="69.9">HIN</text>
<text x="307.1" y="72.5">GND</text>
<text x="307.1" y="77.7">GND</text>
<text x="308.2" y="75.1">LIN</text>
<text x="362.1" y="72.5">GND</text>
<text x="362.1" y="77.7">GND</text>
<text x="363.2" y="75.1">LIN</text>
<text x="16.1" y="83">GND = VSS de los cinco IR2110 = negativo de la fuente de 15 V.</text>
<text x="307.1" y="82.9">GND</text>
<text x="308.6" y="80.3">SD</text>
<text x="362.1" y="82.9">GND</text>
<text x="363.6" y="80.3">SD</text>
<text x="16.1" y="86">Se une con el negativo del canal activo solo a través de JP1</text>
<text x="16.1" y="89">de una tarjeta de disparo (ver hoja 2).</text>
<text x="307.1" y="88.1">GND</text>
<text x="307.6" y="85.5">3V3</text>
<text x="362.1" y="88.1">GND</text>
<text x="362.6" y="85.5">3V3</text>
<text x="307.1" y="93.3">GND</text>
<text x="308" y="90.7">15V</text>
<text x="362.1" y="93.3">GND</text>
<text x="363" y="90.7">15V</text>
<text x="299.7" y="98.2">Canal 1 rama B</text>
<text x="354.8" y="98.2">Canal 2 fase V</text>
<text x="362.1" y="112.5">GND</text>
<text x="362.9" y="109.9">HIN</text>
<text x="23.6" y="116.6">+5V</text>
<text x="362.1" y="117.7">GND</text>
<text x="363.2" y="115.1">LIN</text>
<text x="23.3" y="122.6">OUT</text>
<text x="362.1" y="122.9">GND</text>
<text x="362.6" y="125.5">3V3</text>
<text x="363.6" y="120.3">SD</text>
<text x="23.2" y="128.6">GND</text>
<text x="362.1" y="128.1">GND</text>
<text x="363" y="130.7">15V</text>
<text x="15.5" y="135.1">ACS712 Canal 1</text>
<text x="362.1" y="133.3">GND</text>
<text x="354.5" y="138.1">Canal 2 fase W</text>
<text x="240.1" y="153">X = no conectar.</text>
<text x="240.1" y="155.8">0, 3, 45, 46: arranque. 19, 20: USB.</text>
<text x="240.1" y="158.7">35-37: PSRAM octal. 43, 44: UART0.</text>
<text x="240.1" y="161.6">38 y 48 libres (uno es el LED RGB).</text>
<text x="23.6" y="163.6">+5V</text>
<text x="319" y="166.9">VCC</text>
<text x="346" y="167">SDO (pin 9) sin conectar: la</text>
<text x="23.3" y="169.6">OUT</text>
<text x="319" y="171.5">GND</text>
<text x="346" y="169.8">pantalla no se lee; MISO solo</text>
<text x="346" y="173">lo usa el táctil (T_DO).</text>
<text x="23.2" y="175.6">GND</text>
<text x="319" y="176.1">CS</text>
<text x="346" y="178.7">LED a +3V3: brillo fijo.</text>
<text x="15.8" y="182.1">ACS712 fase U</text>
<text x="319" y="180.7">RESET</text>
<text x="319" y="185.3">DC</text>
<text x="346" y="184.7">VCC a +5V: el módulo trae</text>
<text x="319" y="189.9">SDI(MOSI)</text>
<text x="346" y="187.5">regulador de 3,3 V; sus</text>
<text x="346" y="190.4">entradas son de 3,3 V.</text>
<text x="319" y="194.5">SCK</text>
<text x="346" y="196.3">RESET al pin RST de la</text>
<text x="319" y="199.1">LED</text>
<text x="319" y="203.7">SDO(MISO)</text>
<text x="346" y="199.2">tarjeta: la pantalla se</text>
<text x="346" y="202.4">reinicia con el ESP32.</text>
<text x="319" y="208.3">T_CLK</text>
<text x="23.6" y="210.6">+5V</text>
<text x="319" y="212.9">T_CS</text>
<text x="23.3" y="216.6">OUT</text>
<text x="319" y="217.5">T_DIN</text>
<text x="23.2" y="222.6">GND</text>
<text x="319" y="222.1">T_DO</text>
<text x="319" y="226.7">T_IRQ</text>
<text x="15.8" y="229.1">ACS712 fase V</text>
<text x="315.8" y="232.5">Header hembra 1×14, 2,54 mm</text>
<text x="259" y="234.1">PARO</text>
<text x="259" y="241.1">GND</text>
<text x="16.1" y="249">VADC = 0,667 · Vsensor: 0 A → 1,67 V; 20 A → 3,0 V. fc ≈ 9,4 kHz.</text>
<text x="16.1" y="251.9">R de película metálica 1 %, ±50 ppm/°C. Pistas del ADC lejos de</text>
<text x="261.5" y="248.1">Paro NC</text>
<text x="16.1" y="254.9">las señales de disparo.</text>
</g>
<g font-size="1.8" fill="#555">
<text x="130.1" y="36.6">a J5-J9</text>
<text x="64.3" y="79.2">GND</text>
</g>
<g font-size="1.8" fill="#c00000">
<text x="240.1" y="172.7">No conectar el USB con el bus</text>
<text x="240.1" y="174.8">energizado sin aislador USB.</text>
<text x="346" y="232.7">[VERIFICAR] que el módulo</text>
<text x="346" y="234.9">tenga el regulador de 3,3 V</text>
<text x="346" y="237">(puente J1 abierto) antes de</text>
<text x="346" y="239.2">alimentarlo con 5 V.</text>
</g>
<g font-size="1.7" fill="#1a1a1a">
<text x="152.1" y="213.6">R13-R22: pull-down de HIN y LIN</text>
<text x="152.1" y="252.6">SD en alto = driver apagado. El firmware</text>
<text x="152.1" y="254.6">baja SD solo del canal elegido.</text>
<text x="206.1" y="252.6">Contacto cerrado: FALLA = 0. Al presionar</text>
<text x="206.1" y="254.6">o si se corta el cable: FALLA = 1 y el</text>
<text x="206.1" y="256.7">MCPWM apaga las salidas por hardware.</text>
</g>
<g font-size="1.7" fill="#0b5d1e">
<text x="155" y="243.6">SD_CH1</text>
<text x="172.8" y="243.6">SD_CH2</text>
</g>
<g font-size="1.6" fill="#666">
<text x="191.6" y="33">1</text>
<text x="236.7" y="33">1</text>
<text x="191.6" y="38">2</text>
<text x="236.7" y="38">2</text>
<text x="191.6" y="43">3</text>
<text x="191.6" y="48">4</text>
<text x="236.7" y="43">3</text>
<text x="236.7" y="48">4</text>
<text x="83.6" y="53.5">1</text>
<text x="106.7" y="53.5">3</text>
<text x="191.6" y="53">5</text>
<text x="236.7" y="53">5</text>
<text x="191.6" y="58">6</text>
<text x="236.7" y="58">6</text>
<text x="98.1" y="62.6">2</text>
<text x="191.6" y="62.9">7</text>
<text x="236.7" y="62.9">7</text>
<text x="191.6" y="67.9">8</text>
<text x="236.7" y="67.9">8</text>
<text x="191.6" y="72.9">9</text>
<text x="191.6" y="77.9">10</text>
<text x="236.7" y="72.9">9</text>
<text x="236.7" y="77.9">10</text>
<text x="191.6" y="82.9">11</text>
<text x="236.7" y="82.9">11</text>
<text x="191.6" y="87.9">12</text>
<text x="236.7" y="87.9">12</text>
<text x="191.6" y="92.9">13</text>
<text x="236.7" y="92.9">13</text>
<text x="191.6" y="97.9">14</text>
<text x="236.7" y="97.9">14</text>
<text x="191.6" y="102.9">15</text>
<text x="191.6" y="107.9">16</text>
<text x="236.7" y="102.9">15</text>
<text x="236.7" y="107.9">16</text>
<text x="191.6" y="112.9">17</text>
<text x="236.7" y="112.9">17</text>
<text x="191.6" y="117.9">18</text>
<text x="236.7" y="117.9">18</text>
<text x="191.6" y="122.9">19</text>
<text x="236.7" y="122.9">19</text>
<text x="191.6" y="127.9">20</text>
<text x="236.7" y="127.9">20</text>
<text x="191.6" y="132.9">21</text>
<text x="191.6" y="137.9">22</text>
<text x="236.7" y="132.9">21</text>
<text x="236.7" y="137.9">22</text>
</g>
<g font-size="1.6" fill="#0b5d1e">
<text x="154.7" y="190" transform="rotate(-90 154.7 190)">HIN_A</text>
<text x="167.7" y="190" transform="rotate(-90 167.7 190)">LIN_A</text>
<text x="180.7" y="190" transform="rotate(-90 180.7 190)">HIN_B</text>
<text x="193.7" y="190" transform="rotate(-90 193.7 190)">LIN_B</text>
<text x="206.6" y="190" transform="rotate(-90 206.6 190)">HIN_U</text>
<text x="219.6" y="190" transform="rotate(-90 219.6 190)">LIN_U</text>
<text x="232.6" y="190" transform="rotate(-90 232.6 190)">HIN_V</text>
<text x="245.6" y="190" transform="rotate(-90 245.6 190)">LIN_V</text>
<text x="258.6" y="190" transform="rotate(-90 258.6 190)">HIN_W</text>
<text x="271.6" y="190" transform="rotate(-90 271.6 190)">LIN_W</text>
</g>
<g font-size="1.5" fill="#666">
<text x="312.8" y="28.7">1</text>
<text x="367.8" y="28.7">1</text>
<text x="312.8" y="31.3">2</text>
<text x="312.8" y="33.9">3</text>
<text x="367.8" y="31.3">2</text>
<text x="367.8" y="33.9">3</text>
<text x="28.9" y="39.4">1</text>
<text x="312.8" y="36.5">4</text>
<text x="312.8" y="39.1">5</text>
<text x="312.8" y="41.7">6</text>
<text x="367.8" y="36.5">4</text>
<text x="367.8" y="39.1">5</text>
<text x="367.8" y="41.7">6</text>
<text x="28.9" y="47.4">2</text>
<text x="312.8" y="44.3">7</text>
<text x="312.8" y="46.9">8</text>
<text x="367.8" y="44.3">7</text>
<text x="367.8" y="46.9">8</text>
<text x="312.8" y="49.5">9</text>
<text x="312.8" y="52.1">10</text>
<text x="367.8" y="49.5">9</text>
<text x="367.8" y="52.1">10</text>
<text x="312.8" y="68.7">1</text>
<text x="312.8" y="71.3">2</text>
<text x="367.8" y="68.7">1</text>
<text x="367.8" y="71.3">2</text>
<text x="312.8" y="73.9">3</text>
<text x="312.8" y="76.5">4</text>
<text x="367.8" y="73.9">3</text>
<text x="367.8" y="76.5">4</text>
<text x="312.8" y="79.1">5</text>
<text x="312.8" y="81.7">6</text>
<text x="367.8" y="79.1">5</text>
<text x="367.8" y="81.7">6</text>
<text x="312.8" y="84.3">7</text>
<text x="312.8" y="86.9">8</text>
<text x="312.8" y="89.5">9</text>
<text x="367.8" y="84.3">7</text>
<text x="367.8" y="86.9">8</text>
<text x="367.8" y="89.5">9</text>
<text x="312.8" y="92.1">10</text>
<text x="367.8" y="92.1">10</text>
<text x="367.8" y="108.7">1</text>
<text x="367.8" y="111.3">2</text>
<text x="367.8" y="113.9">3</text>
<text x="28.9" y="115.4">1</text>
<text x="367.8" y="116.5">4</text>
<text x="367.8" y="119.1">5</text>
<text x="28.9" y="121.4">2</text>
<text x="367.8" y="121.7">6</text>
<text x="367.8" y="124.3">7</text>
<text x="28.9" y="127.4">3</text>
<text x="367.8" y="126.9">8</text>
<text x="367.8" y="129.5">9</text>
<text x="367.8" y="132.1">10</text>
<text x="28.9" y="162.4">1</text>
<text x="314.8" y="165.7">1</text>
<text x="28.9" y="168.4">2</text>
<text x="314.8" y="170.3">2</text>
<text x="28.9" y="174.4">3</text>
<text x="314.8" y="174.9">3</text>
<text x="314.8" y="179.5">4</text>
<text x="314.8" y="184.1">5</text>
<text x="314.8" y="188.7">6</text>
<text x="314.8" y="193.3">7</text>
<text x="314.8" y="197.9">8</text>
<text x="314.8" y="202.5">9</text>
<text x="28.9" y="209.4">1</text>
<text x="314.8" y="207.1">10</text>
<text x="28.9" y="215.4">2</text>
<text x="314.8" y="211.7">11</text>
<text x="28.9" y="221.4">3</text>
<text x="314.8" y="216.3">12</text>
<text x="314.8" y="220.9">13</text>
<text x="314.8" y="225.5">14</text>
<text x="254.8" y="232.9">1</text>
<text x="254.8" y="239.9">2</text>
</g>
</svg>
